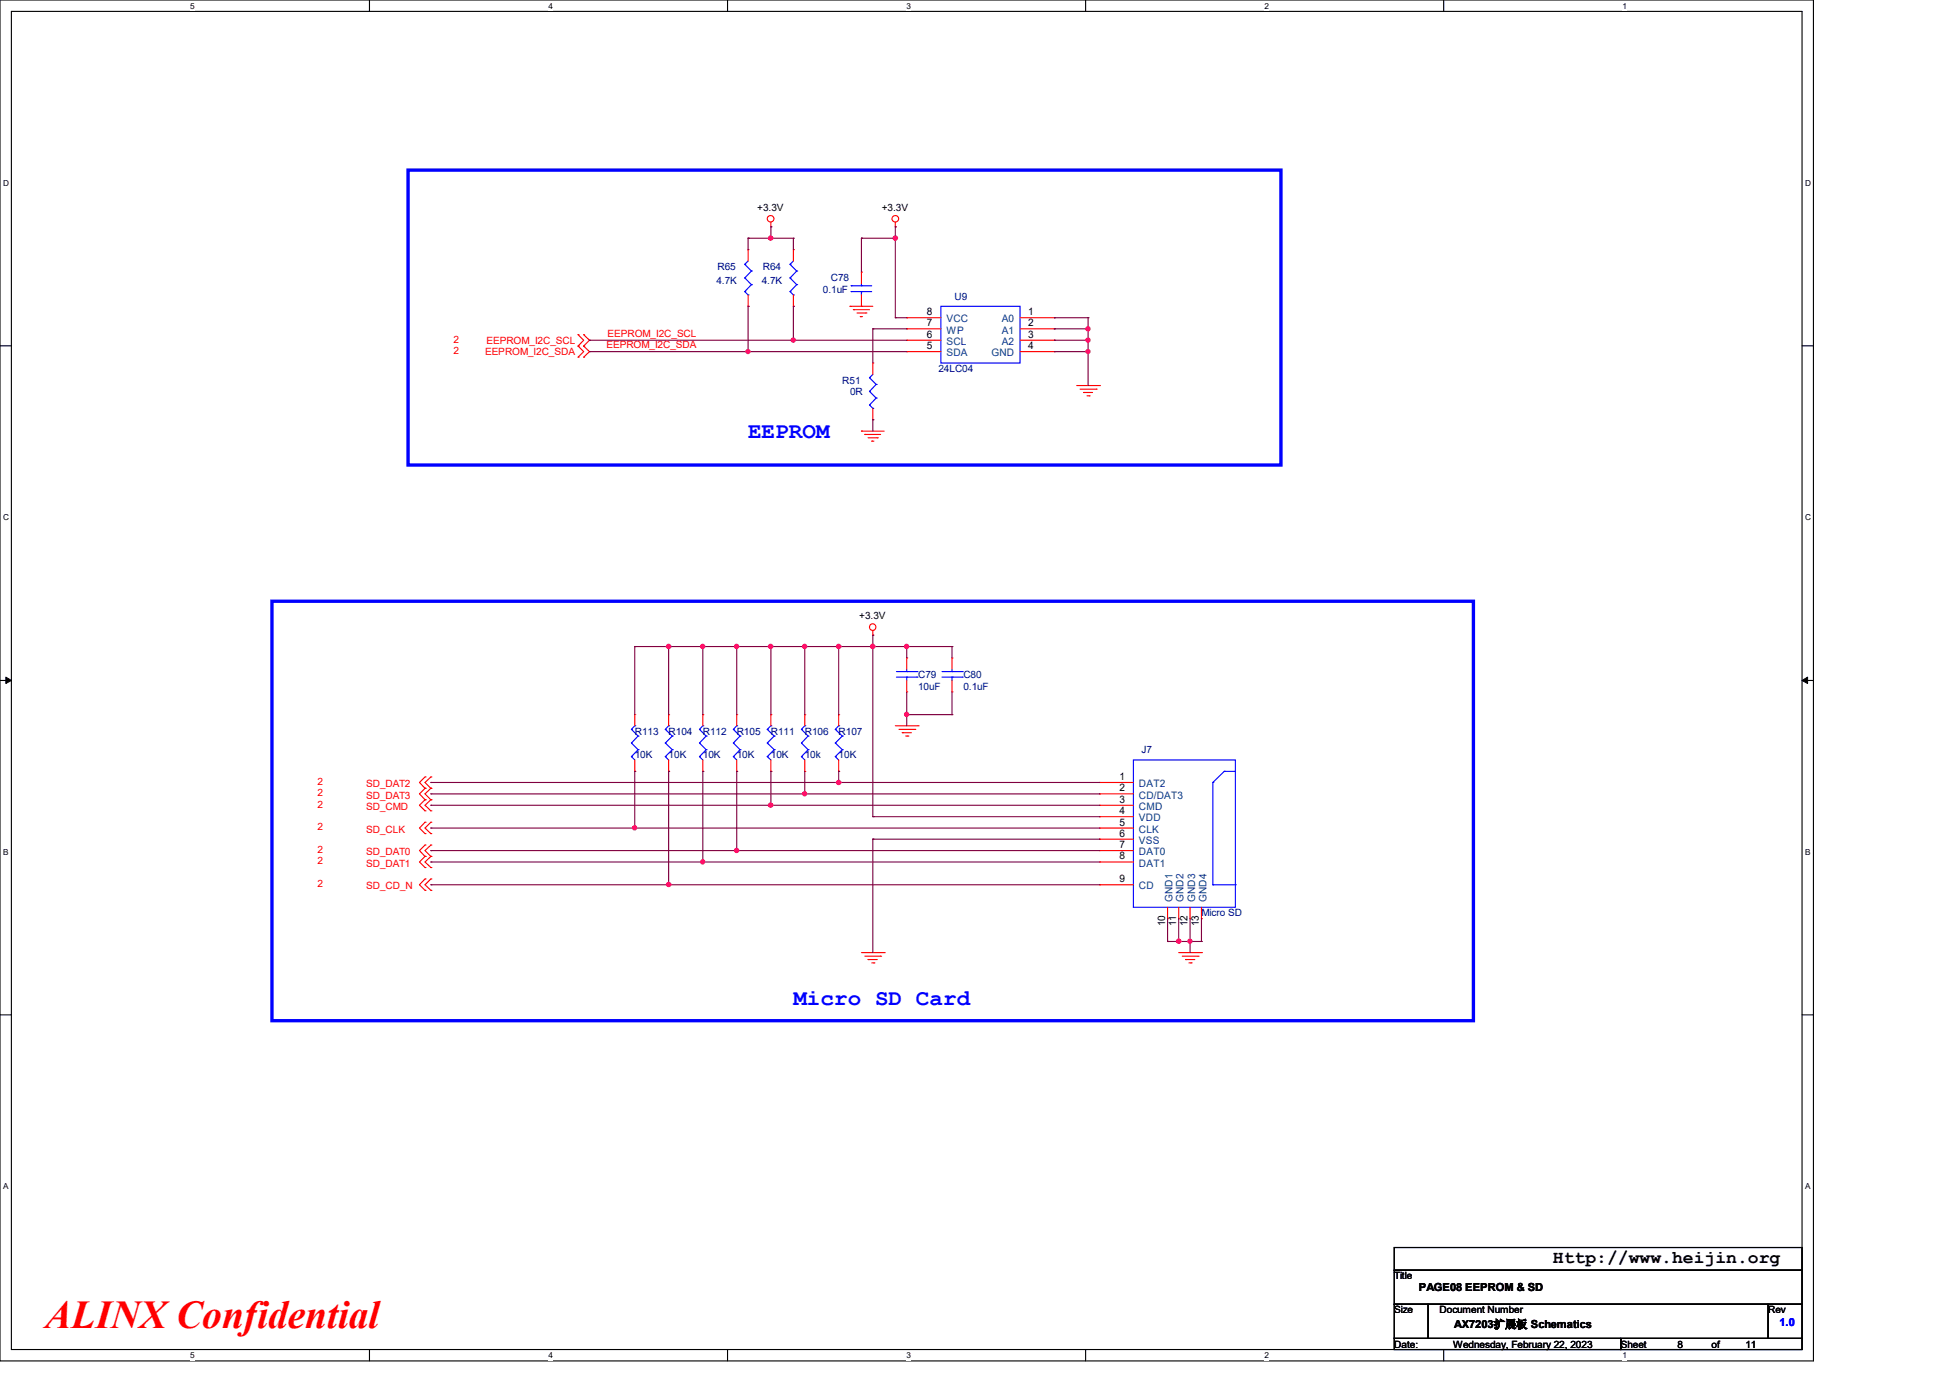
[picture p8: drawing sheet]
<svg xmlns="http://www.w3.org/2000/svg" width="297mm" height="210mm" viewBox="0 0 297 210" stroke-linecap="round" stroke-linejoin="round" font-family="sans-serif">
<path d="M0 0h276.4v207.3h-276.4zM1.7 1.7h272.9v203.8h-272.9z" fill="none" stroke="#000" stroke-width=".17"/>
<g fill="#fff">
<path d="M29 .2h.7v1.4h-.7z"/>
<path d="M29 205.7h.7v1.4h-.7z"/>
</g>
<path d="M56.3 0v1.7M56.3 205.5v1.8" fill="none" stroke="#000" stroke-width=".17"/>
<g fill="#fff">
<path d="M83.6 .2h.6v1.4h-.6z"/>
<path d="M83.6 205.7h.6v1.4h-.6z"/>
</g>
<path d="M110.9 0v1.7M110.9 205.5v1.8" fill="none" stroke="#000" stroke-width=".17"/>
<g fill="#fff">
<path d="M138.1 .2h.7v1.4h-.7z"/>
<path d="M138.1 205.7h.7v1.4h-.7z"/>
</g>
<path d="M165.4 0v1.7M165.4 205.5v1.8" fill="none" stroke="#000" stroke-width=".17"/>
<g fill="#fff">
<path d="M192.7 .2h.7v1.4h-.7z"/>
<path d="M192.7 205.7h.7v1.4h-.7z"/>
</g>
<path d="M220 0v1.7M220 205.5v1.8" fill="none" stroke="#000" stroke-width=".17"/>
<g fill="#fff">
<path d="M247.3 .2h.6v1.4h-.6z"/>
<path d="M247.3 205.7h.6v1.4h-.6z"/>
<path d="M.5 27.2h.9v1.4h-.9z"/>
<path d="M275.1 27.2h.9v1.4h-.9z"/>
<path d="M.5 78.1h.9v1.4h-.9z"/>
<path d="M275.1 78.1h.9v1.4h-.9z"/>
</g>
<path d="M0 52.7h1.7M274.6 52.7h1.8" fill="none" stroke="#000" stroke-width=".17"/>
<g fill="#fff">
<path d="M.5 129.1h.8v1.4h-.8z"/>
<path d="M275.1 129.1h.8v1.4h-.8z"/>
</g>
<path d="M0 103.6h1.7M274.6 103.6h1.8" fill="none" stroke="#000" stroke-width=".17"/>
<path d="M.9 103.1l.8 .5-.8 .5zM274.6 103.6l.9-.5v1z" fill="#000" stroke="#000" stroke-width=".15"/>
<g fill="#fff">
<path d="M.5 180h.8v1.4h-.8z"/>
<path d="M275.1 180h.8v1.4h-.8z"/>
</g>
<path d="M0 154.6h1.7M274.6 154.6h1.8M212.5 190h62.1v3.5h-62.1zM212.5 193.5h62.1v5.1h-62.1zM212.5 198.6h5.1v5.2h-5.1zM217.6 198.6h51.9v5.2h-51.9zM269.5 198.6h5.1v5.2h-5.1zM212.5 203.8h34.5v1.7h-34.5zM247 203.8h27.6v1.7h-27.6z" fill="none" stroke="#000" stroke-width=".17"/>
<path d="M62.2 25.9h133v44.9h-133zM41.4 91.6h183.1v63.8h-183.1z" fill="none" stroke="#00f" stroke-width=".51"/>
<g fill="none" stroke="#f00" stroke-width=".17">
<path d="M114 38h.1M114 38v1.8M117.5 34.5h.1M117.5 33.9v.6M120.9 38h.1M120.9 38v1.8M136.4 34.5h.1M136.4 33.9v.6M88.1 52.7h.1M88.1 51h.1M88.1 54.4h.1M88.1 51l.8 .8-.8 .9"/>
<path d="M88.1 52.7l.8 .9-.8 .8M88.9 51h.1M88.9 52.7h.1M88.9 54.4h.1M88.9 51l.9 .8-.9 .9M88.9 52.7l.9 .9-.9 .8M114 46.7h.1M114 44.9v1.8M120.9 46.7h.1M120.9 44.9v1.8M129.5 46.7h.1M129.5 46.7h3.5"/>
<path d="M130 47.2h.1M130 47.2h2.5M130.6 47.7h1.4M131.1 48.2h.1M131.1 48.2h.3M131.3 41.4h.1M131.3 46.7h.1M131.3 41.4v1.8M131.3 44.9v1.8M132 47.7h.1M133 55.3h.1M133 55.3v1.7"/>
<path d="M138.2 53.6h.1M138.2 48.4h.1M138.2 50.1h.1M138.2 51.8h.1M138.2 53.6h5.2M138.2 48.4h5.2M138.2 50.1h5.2M138.2 51.8h5.2M155.4 53.6h5.3M155.4 48.4h5.3M155.4 50.1h5.3M155.4 51.8h5.3"/>
<path d="M160.7 53.6h.1M160.7 48.4h.1M160.7 50.1h.1M160.7 51.8h.1M164.1 58.7h3.5M164.6 59.3h2.4M165.1 59.8h.1M165.1 59.8h1.4M167 59.3h.1M167.6 58.7h.1M131.3 65.7h.1M131.3 65.7h3.4"/>
<path d="M131.8 66.2h.1M131.8 66.2h2.4M132.3 66.7h1.4M132.8 67.2h.1M132.8 67.2h.4M133 63.9h.1M133 62.2v1.7M133.7 66.7h.1M165.7 60.3h.3M166 60.3h.1M133 96.7h.1M133 96.1v.6"/>
<path d="M64.8 118.3h.1M64.8 118.3l-.9 .9 .9 .9M65.7 118.3h.1M65.7 118.3l-.9 .9 .9 .9M96.7 117.5h.1M96.7 108.8h.1M96.7 108.8v1.7M96.7 115.7v1.8M101.9 117.5h.1M101.9 108.8h.1M101.9 108.8v1.7M101.9 115.7v1.8"/>
<path d="M107.1 117.5h.1M107.1 108.8h.1M107.1 108.8v1.7M107.1 115.7v1.8M112.3 117.5h.1M112.3 108.8h.1M112.3 108.8v1.7M112.3 115.7v1.8M117.5 117.5h.1M117.5 108.8h.1M117.5 108.8v1.7M117.5 115.7v1.8"/>
<path d="M122.6 117.5h.1M122.6 108.8h.1M122.6 108.8v1.7M122.6 115.7v1.8M127.8 117.5h.1M127.8 108.8h.1M127.8 108.8v1.7M127.8 115.7v1.8M136.4 110.5h3.5M137 111.1h2.4M137.5 111.6h.1M137.5 111.6h1.4"/>
<path d="M138 112.1h.3M138.2 100.2h.1M138.2 105.4h.1M138.2 100.2v1.7M138.2 103.6v1.8M138.3 112.1h.1M139.4 111.1h.1M139.9 110.5h.1M145.1 100.2h.1M145.1 105.4h.1M145.1 100.2v1.7M145.1 103.6v1.8"/>
<path d="M167.6 119.2h.1M167.6 119.2h5.1M64.8 133.9h.1M64.8 135.6h.1M64.8 128.7h.1M64.8 130.4h.1M64.8 132.1h.1M64.8 120.1h.1M64.8 121.8h.1M64.8 123.5h.1M64.8 125.2h.1M64.8 127h.1"/>
<path d="M64.8 133.9l-.9 .8 .9 .9M64.8 128.7l-.9 .8 .9 .9M64.8 130.4l-.9 .9 .9 .8M64.8 120.1l-.9 .8 .9 .9M64.8 121.8l-.9 .8 .9 .9M64.8 125.2l-.9 .9 .9 .9M65.7 133.9h.1M65.7 135.6h.1M65.7 128.7h.1M65.7 130.4h.1M65.7 132.1h.1M65.7 120.1h.1"/>
<path d="M65.7 121.8h.1M65.7 123.5h.1M65.7 125.2h.1M65.7 127h.1M65.7 133.9l-.9 .8 .9 .9M65.7 128.7l-.9 .8 .9 .9M65.7 130.4l-.9 .9 .9 .8M65.7 120.1l-.9 .8 .9 .9M65.7 121.8l-.9 .8 .9 .9M65.7 125.2l-.9 .9 .9 .9M167.6 120.9h.1M167.6 122.6h.1"/>
<path d="M167.6 124.4h.1M167.6 126.1h.1M167.6 127.8h.1M167.6 129.5h.1M167.6 131.3h.1M167.6 134.7h.1M167.6 120.9h5.1M167.6 122.6h5.1M167.6 124.4h5.1M167.6 126.1h5.1M167.6 127.8h5.1M167.6 129.5h5.1"/>
<path d="M167.6 131.3h5.1M167.6 134.7h5.1M177.9 139.9h.1M177.9 138.2v1.7M179.6 139.9h.1M179.6 138.2v1.7M181.4 139.9h.1M181.4 138.2v1.7M183.1 139.9h.1M183.1 138.2v1.7M131.3 145.1h3.4M131.8 145.6h2.4"/>
<path d="M132.3 146.1h.1M132.3 146.1h1.4M132.8 146.6h.4M133.2 146.6h.1M134.2 145.6h.1M134.7 145.1h.1M179.6 145.1h3.5M180.2 145.6h2.4M180.7 146.1h.1M180.7 146.1h1.4M181.2 146.6h.3M181.5 146.6h.1"/>
<path d="M182.6 145.6h.1M183.1 145.1h.1"/>
<circle cx="117.4" cy="33.3" r=".5"/>
<circle cx="136.5" cy="33.3" r=".5"/>
<circle cx="133" cy="95.5" r=".5"/>
</g>
<g fill="none" stroke="#00f" stroke-width=".17">
<path d="M114 39.8l-.5 .5M120.9 39.8l-.5 .5M113.5 40.3h.1M113.5 42.3h.1M113.5 44.4h.1M113.5 40.3l1 1M113.5 42.3l1 1M113.5 44.4l.5 .5M114 44.9h.1M114.5 41.3h.1M114.5 43.3h.1M114.5 41.3l-1 1"/>
<path d="M114.5 43.3l-1 1.1M120.4 40.3h.1M120.4 42.3h.1M120.4 44.4h.1M120.4 40.3l1 1M120.4 42.3l1 1M120.4 44.4l.5 .5M120.9 44.9h.1M121.4 41.3h.1M121.4 43.3h.1M121.4 41.3l-1 1M121.4 43.3l-1 1.1"/>
<path d="M129.7 44.4h.1M129.7 43.5h.1M129.7 44.4h3.1M129.7 43.5h3.1M131.3 43.5h.1M131.3 44.4h.1M131.3 43.2v.3M131.3 44.4v.5M132.5 57.5h.1M132.5 59.6h.1M132.5 57.5l1 1M132.5 59.6l1 1"/>
<path d="M133 57l-.5 .5M133.5 58.5h.1M133.5 58.5l-1 1.1M143.4 46.7h12v8.6h-12zM132.5 61.7h.1M132.5 61.7l.5 .5M133 62.2h.1M133.5 60.6h.1M133.5 60.6l-1 1.1M96.2 115.2h.1M96.2 113.2h.1M96.2 111.1h.1"/>
<path d="M96.2 115.2l.5 .5M96.2 113.2l1 1M96.2 111.1l1 1M96.7 110.5h.1M96.7 110.5l-.5 .6M97.2 114.2h.1M97.2 112.1h.1M97.2 114.2l-1 1M97.2 112.1l-1 1.1M101.4 115.2h.1M101.4 113.2h.1M101.4 111.1h.1"/>
<path d="M101.4 115.2l.5 .5M101.4 113.2l1 1M101.4 111.1l1 1M101.9 110.5h.1M101.9 110.5l-.5 .6M102.4 114.2h.1M102.4 112.1h.1M102.4 114.2l-1 1M102.4 112.1l-1 1.1M106.6 115.2h.1M106.6 113.2h.1M106.6 111.1h.1"/>
<path d="M106.6 115.2l.5 .5M106.6 113.2l1 1M106.6 111.1l1 1M107.1 110.5h.1M107.1 110.5l-.5 .6M107.6 114.2h.1M107.6 112.1h.1M107.6 114.2l-1 1M107.6 112.1l-1 1.1M111.8 115.2h.1M111.8 113.2h.1M111.8 111.1h.1"/>
<path d="M111.8 115.2l.5 .5M111.8 113.2l1 1M111.8 111.1l1 1M112.3 110.5h.1M112.3 110.5l-.5 .6M112.8 114.2h.1M112.8 112.1h.1M112.8 114.2l-1 1M112.8 112.1l-1 1.1M116.9 115.2h.1M116.9 113.2h.1M116.9 111.1h.1"/>
<path d="M116.9 115.2l.6 .5M116.9 113.2l1.1 1M116.9 111.1l1.1 1M117.5 110.5h.1M117.5 110.5l-.6 .6M118 114.2h.1M118 112.1h.1M118 114.2l-1.1 1M118 112.1l-1.1 1.1M122.1 115.2h.1M122.1 113.2h.1M122.1 111.1h.1"/>
<path d="M122.1 115.2l.5 .5M122.1 113.2l1 1M122.1 111.1l1 1M122.6 110.5h.1M122.6 110.5l-.5 .6M123.1 114.2h.1M123.1 112.1h.1M123.1 114.2l-1 1M123.1 112.1l-1 1.1M127.3 115.2h.1M127.3 113.2h.1M127.3 111.1h.1"/>
<path d="M127.3 115.2l.5 .5M127.3 113.2l1.1 1M127.3 111.1l1.1 1M127.8 110.5h.1M127.8 110.5l-.5 .6M128.4 114.2h.1M128.4 112.1h.1M128.4 114.2l-1.1 1M128.4 112.1l-1.1 1.1M136.6 103.1h3.1M136.6 102.3h3.1M138.2 102.3h.1"/>
<path d="M138.2 103.1h.1M138.2 101.9v.4M138.2 103.1v.5M139.7 103.1h.1M139.7 102.3h.1M143.6 103.1h3M143.6 102.3h3M145.1 102.3h.1M145.1 103.1h.1M145.1 101.9v.4M145.1 103.1v.5M146.6 103.1h.1"/>
<path d="M146.6 102.3h.1M172.7 115.7h15.6v22.5h-15.6zM184.8 119.2h.1M184.8 119.2v15.5M186.6 117.5h.1M186.6 117.5l-1.8 1.7M186.6 117.5h1.7M184.8 134.7h.1M184.8 134.7h3.5M188.3 134.7h.1"/>
</g>
<g fill="none" stroke="#800040" stroke-width=".17">
<path d="M114 36.3h.1M114 36.3v1.7M114 36.3h6.9M117.5 36.3h.1M117.5 34.5h.1M117.5 34.5v1.8M120.9 36.3h.1M120.9 36.3v1.7M131.3 36.3h.1M131.3 36.3h5.1M131.3 36.3v5.1M136.4 36.3h.1"/>
<path d="M136.4 34.5h.1M136.4 34.5v13.9M89.8 51.8h.1M89.8 53.6h.1M89.8 53.6h48.4M89.8 51.8h48.4M114 53.6h.1M114 46.7h.1M114 46.7v6.9M120.9 51.8h.1M120.9 46.7h.1M120.9 46.7v5.1"/>
<path d="M133 50.1h.1M133 50.1h5.2M133 50.1v5.2M136.4 48.4h.1M136.4 48.4h1.8M160.7 51.8h.1M160.7 53.6h.1M160.7 48.4h.1M160.7 50.1h.1M160.7 48.4h5.1M160.7 50.1h5.1M160.7 53.6h5.1"/>
<path d="M160.7 51.8h5.1M165.8 51.8h.1M165.8 50.1h.1M165.8 53.6h.1M165.8 48.4h.1M165.8 48.4v10.3M133 63.9h.1M133 63.9v1.8M96.7 98.5h.1M96.7 98.5h48.4M96.7 98.5v10.3M101.9 98.5h.1"/>
<path d="M101.9 98.5v10.3M107.1 98.5h.1M107.1 98.5v10.3M112.3 98.5h.1M112.3 98.5v10.3M117.5 98.5h.1M117.5 98.5v10.3M122.6 98.5h.1M122.6 98.5v10.3M127.8 98.5h.1M127.8 98.5v10.3M133 98.5h.1"/>
<path d="M133 96.7h.1M133 96.7v27.7M138.2 98.5h.1M138.2 98.5v1.7M145.1 98.5h.1M145.1 98.5v1.7M65.7 119.2h.1M65.7 119.2h101.9M96.7 117.5h.1M96.7 117.5v8.6M101.9 117.5h.1M101.9 117.5v17.2"/>
<path d="M107.1 117.5h.1M107.1 117.5v13.8M112.3 117.5h.1M112.3 117.5v12M117.5 117.5h.1M117.5 117.5v5.1M122.6 117.5v3.4M127.8 117.5h.1M127.8 119.2h.1M127.8 117.5v1.7M138.2 108.8h.1M138.2 105.4v5.1"/>
<path d="M138.2 108.8h6.9M145.1 108.8h.1M145.1 105.4v3.4M65.7 120.9h.1M65.7 122.6h.1M65.7 129.5h.1M65.7 131.3h.1M65.7 134.7h.1M65.7 126.1h.1M65.7 129.5h101.9M65.7 131.3h101.9M65.7 134.7h101.9"/>
<path d="M65.7 120.9h101.9M65.7 122.6h101.9M65.7 126.1h101.9M96.7 126.1h.1M101.9 134.7h.1M107.1 131.3h.1M112.3 129.5h.1M117.5 122.6h.1M122.6 120.9h.1M133 127.8h.1M133 124.4h.1M133 127.8v17.3"/>
<path d="M133 127.8h34.6M133 124.4h34.6M177.9 139.9v3.5M179.6 139.9v3.5M181.4 139.9v5.2M183.1 139.9v3.5M177.9 143.4h.1M177.9 143.4h5.2M179.6 143.4h.1M181.4 143.4h.1M183.1 143.4h.1"/>
</g>
<g fill="#f0f" stroke="#f0f" stroke-width=".17">
<circle cx="165.8" cy="53.5" r=".32"/>
<circle cx="165.8" cy="51.8" r=".32"/>
<circle cx="114" cy="53.5" r=".32"/>
<circle cx="165.8" cy="50.1" r=".32"/>
<circle cx="120.9" cy="51.8" r=".32"/>
<circle cx="136.5" cy="36.3" r=".33"/>
<circle cx="117.4" cy="36.3" r=".33"/>
<circle cx="181.3" cy="143.3" r=".32"/>
<circle cx="179.6" cy="143.3" r=".33"/>
<circle cx="112.2" cy="129.5" r=".32"/>
<circle cx="101.9" cy="98.4" r=".33"/>
<circle cx="107.1" cy="131.3" r=".32"/>
<circle cx="101.9" cy="134.7" r=".33"/>
<circle cx="96.7" cy="126.1" r=".32"/>
<circle cx="138.2" cy="98.4" r=".32"/>
<circle cx="138.2" cy="108.8" r=".32"/>
<circle cx="133" cy="98.4" r=".32"/>
<circle cx="127.8" cy="98.4" r=".33"/>
<circle cx="107.1" cy="98.4" r=".32"/>
<circle cx="112.2" cy="98.4" r=".32"/>
<circle cx="117.4" cy="98.4" r=".33"/>
<circle cx="122.6" cy="98.4" r=".32"/>
<circle cx="127.8" cy="119.2" r=".33"/>
<circle cx="122.6" cy="120.9" r=".32"/>
<circle cx="117.4" cy="122.6" r=".33"/>
</g>
<text font-size="6" fill="#f00" x="6.9" y="202.3">ALINX Confidential</text>
<g font-size="3.4" fill="#00f">
<text x="114" y="66.7">EEPROM</text>
<text x="120.9" y="153.1">Micro SD Card</text>
</g>
<text font-size="2.8" x="236.6" y="192.3">Http://www.heijin.org</text>
<g font-size="1.7">
<text x="216.2" y="196.6">PAGE08 EEPROM &amp; SD</text>
<text x="221.6" y="202.3">AX7203扩展板 Schematics</text>
</g>
<text font-size="1.7" fill="#00f" x="271.2" y="201.9">1.0</text>
<g font-size="1.6">
<text x="141.3" y="53.2">5</text>
<text x="141.3" y="48">8</text>
<text x="141.3" y="49.7">7</text>
<text x="141.3" y="51.4">6</text>
<text x="156.7" y="53.2">4</text>
<text x="156.7" y="48">1</text>
<text x="156.7" y="49.7">2</text>
<text x="156.7" y="51.4">3</text>
<text x="170.6" y="118.8">1</text>
<text x="170.6" y="120.5">2</text>
<text x="170.6" y="122.3">3</text>
<text x="170.6" y="124">4</text>
<text x="170.6" y="125.7">5</text>
<text x="170.6" y="127.4">6</text>
<text x="170.6" y="129.2">7</text>
<text x="170.6" y="130.9">8</text>
<text x="170.6" y="134.4">9</text>
<text x="177.5" y="141.1" transform="rotate(-90 177.5 141.1)">10</text>
<text x="179.2" y="141.1" transform="rotate(-90 179.2 141.1)">11</text>
<text x="181" y="141.1" transform="rotate(-90 181 141.1)">12</text>
<text x="182.7" y="141.1" transform="rotate(-90 182.7 141.1)">13</text>
</g>
<g font-size="1.6" fill="#004080">
<text x="144.2" y="49.1">VCC</text>
<text x="144.2" y="50.8">WP</text>
<text x="144.2" y="52.5">SCL</text>
<text x="152.7" y="49.1">A0</text>
<text x="152.7" y="50.8">A1</text>
<text x="152.7" y="52.5">A2</text>
<text x="144.2" y="54.3">SDA</text>
<text x="151.1" y="54.3">GND</text>
<text x="173.6" y="119.9">DAT2</text>
<text x="173.6" y="121.6">CD/DAT3</text>
<text x="173.6" y="123.4">CMD</text>
<text x="173.6" y="125.1">VDD</text>
<text x="173.6" y="126.8">CLK</text>
<text x="173.6" y="128.5">VSS</text>
<text x="173.6" y="130.3">DAT0</text>
<text x="173.6" y="132">DAT1</text>
<text x="173.6" y="135.5">CD</text>
<text x="178.7" y="137.3" transform="rotate(-90 178.7 137.3)">GND1</text>
<text x="180.4" y="137.3" transform="rotate(-90 180.4 137.3)">GND2</text>
<text x="182.1" y="137.3" transform="rotate(-90 182.1 137.3)">GND3</text>
<text x="183.8" y="137.3" transform="rotate(-90 183.8 137.3)">GND4</text>
</g>
<g font-size="1.5">
<text x="115.4" y="32.1">+3.3V</text>
<text x="134.4" y="32.1">+3.3V</text>
<text x="130.9" y="94.3">+3.3V</text>
<text x="212.5" y="194.9">Title</text>
<text x="212.5" y="200">Size</text>
<text x="219.4" y="200">Document Number</text>
<text x="269.4" y="200">Rev</text>
<text x="212.5" y="205.2">Date:</text>
<text x="221.4" y="205.2">Wednesday, February 22, 2023</text>
<text x="247" y="205.2">Sheet</text>
<text x="255.6" y="205.2">8</text>
<text x="260.8" y="205.2">of</text>
<text x="266" y="205.2">11</text>
</g>
<g font-size="1.5" fill="#000080">
<text x="109.3" y="41.1">R65</text>
<text x="116.2" y="41.1">R64</text>
<text x="109.2" y="43.2">4.7K</text>
<text x="116.1" y="43.2">4.7K</text>
<text x="125.4" y="44.6">0.1uF</text>
<text x="126.6" y="42.8">C78</text>
<text x="145.5" y="45.6">U9</text>
<text x="128.4" y="58.4">R51</text>
<text x="143" y="56.7">24LC04</text>
<text x="129.5" y="60.1">0R</text>
<text x="139.9" y="103.3">C79</text>
<text x="139.9" y="105">10uF</text>
<text x="146.8" y="103.3">C80</text>
<text x="146.8" y="105">0.1uF</text>
<text x="96.7" y="111.9">R113</text>
<text x="101.9" y="111.9">R104</text>
<text x="107.1" y="111.9">R112</text>
<text x="112.3" y="111.9">R105</text>
<text x="117.5" y="111.9">R111</text>
<text x="122.6" y="111.9">R106</text>
<text x="127.8" y="111.9">R107</text>
<text x="96.7" y="115.4">10K</text>
<text x="101.9" y="115.4">10K</text>
<text x="107.1" y="115.4">10K</text>
<text x="112.3" y="115.4">10K</text>
<text x="117.5" y="115.4">10K</text>
<text x="122.6" y="115.4">10k</text>
<text x="127.8" y="115.4">10K</text>
<text x="173.9" y="114.7">J7</text>
<text x="183.1" y="139.6">Micro SD</text>
</g>
<g font-size="1.5" fill="#f00">
<text x="69.1" y="52.2">2</text>
<text x="69.1" y="53.9">2</text>
<text x="74.1" y="52.4">EEPROM_I2C_SCL</text>
<text x="92.4" y="53">EEPROM_I2C_SDA</text>
<text x="92.6" y="51.3">EEPROM_I2C_SCL</text>
<text x="73.9" y="54.1">EEPROM_I2C_SDA</text>
<text x="48.4" y="119.5">2</text>
<text x="55.8" y="119.9">SD_DAT2</text>
<text x="48.4" y="121.3">2</text>
<text x="48.4" y="123">2</text>
<text x="55.8" y="121.6">SD_DAT3</text>
<text x="55.8" y="123.4">SD_CMD</text>
<text x="48.4" y="129.9">2</text>
<text x="48.4" y="131.7">2</text>
<text x="48.4" y="126.4">2</text>
<text x="55.8" y="130.3">SD_DAT0</text>
<text x="55.8" y="132">SD_DAT1</text>
<text x="55.8" y="126.8">SD_CLK</text>
<text x="48.4" y="135.1">2</text>
<text x="55.8" y="135.4">SD_CD_N</text>
</g>
<g font-size="1.3">
<text x="29" y="1.4">5</text>
<text x="83.6" y="1.4">4</text>
<text x="138.1" y="1.4">3</text>
<text x="192.7" y="1.4">2</text>
<text x="247.3" y="1.4">1</text>
<text x=".5" y="28.3">D</text>
<text x="275.1" y="28.3">D</text>
<text x=".5" y="79.2">C</text>
<text x="275.1" y="79.2">C</text>
<text x=".5" y="130.2">B</text>
<text x="275.1" y="130.2">B</text>
<text x=".5" y="181.1">A</text>
<text x="275.1" y="181.1">A</text>
<text x="29" y="206.9">5</text>
<text x="83.6" y="206.9">4</text>
<text x="138.1" y="206.9">3</text>
<text x="192.7" y="206.9">2</text>
<text x="247.3" y="206.9">1</text>
</g>
</svg>
